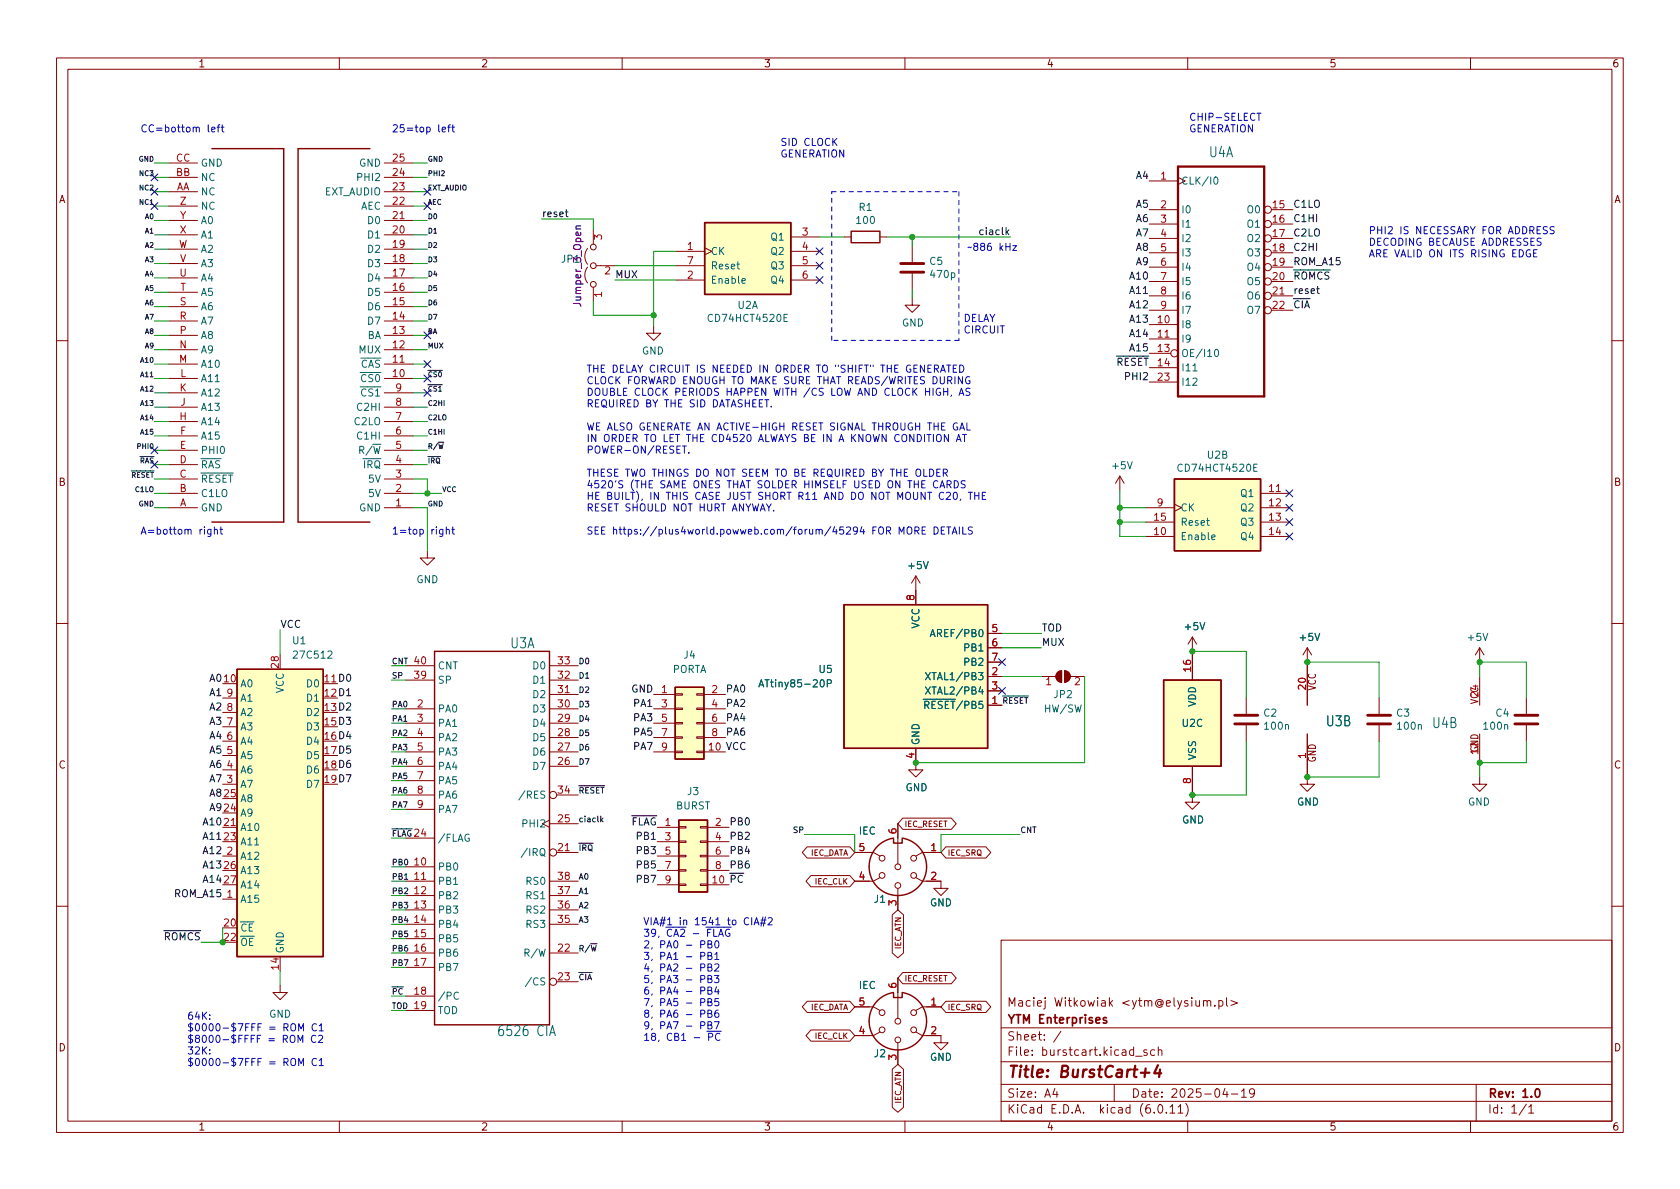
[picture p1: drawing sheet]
<svg xmlns="http://www.w3.org/2000/svg" width="297mm" height="210mm" viewBox="0 0 297 210" stroke-linecap="round" stroke-linejoin="round" font-family="sans-serif">
<g fill="none" stroke="#840000" stroke-width=".18">
<path d="M10 10.2h277v190.1h-277zM12 12.2h273v186.1h-273zM60 10.2v2M110 10.2v2M160 10.2v2M210 10.2v2M260 10.2v2M29.8 39h5.1M29.8 36.4h5.1M29.8 33.9h5.1M29.8 31.4h5.1M29.8 28.8h5.1"/>
<path d="M67.9 39h5.1M67.9 36.4h5.1M67.9 33.9h5.1M67.9 31.4h5.1M67.9 28.8h5.1M203.2 32h5.1M203.2 37.1h5.1M203.2 39.6h5.1M224.8 37.1h3.8M224.8 39.6h3.8M29.8 59.3h5.1M29.8 56.8h5.1"/>
<path d="M29.8 54.2h5.1M29.8 51.7h5.1M29.8 49.1h5.1M29.8 46.6h5.1M29.8 44.1h5.1M29.8 41.5h5.1M67.9 59.3h5.1M67.9 56.8h5.1M67.9 54.2h5.1M67.9 51.7h5.1M67.9 49.1h5.1M67.9 46.6h5.1"/>
<path d="M67.9 44.1h5.1M67.9 41.5h5.1M104.9 40.6v2.6M104.9 50.8v2.5M105.4 47h3.3M115.6 57.7v1.2h-1.3l1.3 1.3 1.2-1.3h-1.2M119.5 44.4h5.1M119.5 49.5h5.1M119.5 47h5.1M124.6 43.8l1.3 .6-1.3 .7M139.8 44.4h5.1M139.8 49.5h5.1"/>
<path d="M139.8 41.9h5.1M139.8 47h5.1M149.2 41.9h1.3M155.6 41.9h1.2M161.3 52.7v1.3h1.3l-1.3 1.2-1.3-1.2h1.3M161.3 43.6v2.7M161.3 48.4v2.8M203.2 57.4h5.1M203.2 59.9h5.1M203.2 42.2h5.1M203.2 44.7h5.1M203.2 47.2h5.1"/>
<path d="M203.2 49.8h5.1M203.2 52.3h5.1M203.2 54.9h5.1M224.8 42.2h3.8M224.8 44.7h3.8M224.8 47.2h3.8M224.8 49.8h3.8M224.8 52.3h3.8M224.8 54.9h3.8M10 60.2h2M29.8 66.9h5.1M29.8 64.4h5.1"/>
<path d="M29.8 61.8h5.1M29.8 79.6h5.1M29.8 77.1h5.1M29.8 74.5h5.1M29.8 72h5.1M29.8 69.5h5.1M67.9 66.9h5.1M67.9 64.4h5.1M67.9 61.8h5.1M67.9 79.6h5.1M67.9 77.1h5.1M67.9 74.5h5.1"/>
<path d="M67.9 72h5.1M67.9 69.5h5.1M203.2 62.5h3.8M203.2 65h5.1M203.2 67.6h5.1M285 60.2h2M29.8 89.8h5.1M29.8 87.2h5.1M29.8 84.7h5.1M29.8 82.2h5.1M67.9 89.8h5.1M67.9 87.2h5.1"/>
<path d="M67.9 84.7h5.1M67.9 82.2h5.1M75.6 97.4v1.3h1.2l-1.2 1.2-1.3-1.2h1.3M198 84.2l-.8 1.3M198 84.2v2.5M198 84.2l.8 1.3M202.6 89.8h5M202.6 94.9h5M202.6 92.3h5M207.6 89.1l1.3 .7-1.3 .6M222.9 89.8h5.1M222.9 87.2h5.1"/>
<path d="M222.9 94.9h5.1M222.9 92.3h5.1M10 110.2h2M49.5 115.8v2.6M71.8 117.7h5M97.2 117.7h5M161.9 101.8l-.7 1.3M161.9 101.8v5.1M161.9 101.8l.8 1.3M174.6 119.6h2.6M174.6 112h2.6M174.6 114.5h2.6"/>
<path d="M174.6 117.1h2.6M184.1 119.6h2.6M187.7 118.6a1.02 1.02 0 0 0-1 1 1.02 1.02 0 0 0 1 1M187.7 118.6v2M188.2 118.6a1.02 1.02 0 0 1 1 1 1.02 1.02 0 0 1-1 1zM189.2 119.6h2.6M210.8 112.6l-.7 1.3M210.8 112.6v7.7M210.8 112.6l.8 1.3M231.1 114.5v10.2M231.1 114.5l-.7 1.3M231.1 114.5l.8 1.3"/>
<path d="M261.6 114.5v2.6M261.6 119.6v5.1M261.6 114.5l.8 1.3M261.6 114.5l-.7 1.3M285 110.2h2M39.4 120.9h2.5M39.4 138.7h2.5M39.4 136.1h2.5M39.4 133.6h2.5M39.4 131.1h2.5M39.4 128.5h2.5M39.4 126h2.5"/>
<path d="M39.4 123.4h2.5M71.8 133h5M71.8 125.3h5M71.8 127.9h5M71.8 130.4h5M71.8 135.5h5M71.8 120.3h5M71.8 138h5M97.2 122.8h5M97.2 133h5M97.2 125.3h5M97.2 127.9h5"/>
<path d="M97.2 130.4h5M97.2 135.5h5M97.2 120.3h5M115.6 122.8h3.8M115.6 133h3.8M115.6 125.3h3.8M115.6 127.9h3.8M115.6 130.4h3.8M119.4 132.8h1.2v.3h-1.2zM119.4 130.3h1.2v.3h-1.2zM119.4 127.8h1.2v.2h-1.2zM119.4 125.2h1.2v.3h-1.2z"/>
<path d="M119.4 122.7h1.2v.2h-1.2zM123.2 132.8h1.3v.3h-1.3zM123.2 130.3h1.3v.3h-1.3zM123.2 127.8h1.3v.2h-1.3zM123.2 125.2h1.3v.3h-1.3zM123.2 122.7h1.3v.2h-1.3zM124.5 122.8h3.8M124.5 133h3.8M124.5 125.3h3.8M124.5 127.9h3.8M124.5 130.4h3.8M161.9 132.3v3.8h1.3l-1.3 1.3-1.2-1.3h1.2"/>
<path d="M174.6 124.7h2.6M174.6 122.2h2.6M210.8 135.5v6.4h1.3l-1.3 1.2-1.3-1.2h1.3M220.3 123.4v2.8M220.3 128.3v2.8M231.1 129.8v8.9h1.3l-1.3 1.2-1.2-1.2h1.2M243.8 123.4v2.8M243.8 128.3v2.8M260 123.7l1.3 .4-1.3 .3M261.6 137.4v1.3h-1.3l1.3 1.2 1.3-1.2h-1.3M261.6 129.8v5.1M269.9 123.4v2.8"/>
<path d="M269.9 128.3v2.8M39.4 146.3h2.5M39.4 156.5h2.5M39.4 148.8h2.5M39.4 151.4h2.5M39.4 153.9h2.5M39.4 159h2.5M39.4 143.8h2.5M39.4 141.2h2.5M71.8 155.8h5M71.8 153.3h5M71.8 158.4h5"/>
<path d="M71.8 148.2h5M71.8 140.6h5M71.8 143.1h5M97.2 145l-1.3 .7 1.3 .6M97.2 155.8h5M97.2 158.4h5M97.2 145.7h5M98.4 150.7h3.8M98.4 140.6h3.8M116.2 146.3h3.8M116.2 156.5h3.8M116.2 148.8h3.8"/>
<path d="M116.2 151.4h3.8M116.2 153.9h3.8M120 156.3h1.3v.3h-1.3zM120 153.8h1.3v.2h-1.3zM120 151.3h1.3v.2h-1.3zM120 148.7h1.3v.3h-1.3zM120 146.2h1.3v.2h-1.3zM123.8 156.3h1.3v.3h-1.3zM123.8 153.8h1.3v.2h-1.3zM123.8 151.3h1.3v.2h-1.3zM123.8 148.7h1.3v.3h-1.3zM123.8 146.2h1.3v.2h-1.3z"/>
<path d="M125.1 146.3h3.8M125.1 156.5h3.8M125.1 148.8h3.8M125.1 151.4h3.8M125.1 153.9h3.8M142.7 149.8h7.6l.8 .9-.8 1h-7.6l-.9-1zM143.4 154.8h6.9l.8 1-.8 1h-6.9l-.9-1zM151.1 150.7h3.3l1.2 .7M155.6 155.2l-1.2 .6h-3.3M158.7 145.7v7.1M158.7 157.1v3.8M159.6 144.7h8.6l.9 1-.9 1h-8.6l-.9-1z"/>
<path d="M161.9 155.2l1.2 .6h3.3v1.3h1.2l-1.2 1.3-1.3-1.3h1.3M166.4 150.7h-3.3l-1.2 .7M167.2 149.8h7.1l.9 .9-.9 1h-7.1l-.8-1zM10 160.2h2M39.4 164.1h2.5M39.4 166.6h2.5M49.5 174.2v1.3h1.3l-1.3 1.3-1.2-1.3h1.2M49.5 169.2v2.5M71.8 160.9h5M71.8 163.4h5M71.8 166h5M71.8 168.5h5"/>
<path d="M71.8 171.1h5M71.8 176.1h5M71.8 178.7h5M97.2 160.9h5M97.2 163.4h5M97.2 168.5h5M98.4 173.6h3.8M142.7 177.1h7.6l.8 .9-.8 1h-7.6l-.9-1zM151.1 178h3.3l1.2 .7M157.8 161.8l.9-.9 1 .9v6.7l-1 .9-.9-.9zM158.7 173v7.1M159.6 172h8.6l.9 1-.9 1h-8.6l-.9-1z"/>
<path d="M166.4 178h-3.3l-1.2 .7M167.2 177.1h7.1l.9 .9-.9 1h-7.1l-.8-1zM177 166.3h108v32h-108zM184.8 176.9v1.3l-.3 .2M184.8 176.4v.2M196.3 177.4l.4 .5M196.7 176.9l-.6 .6M216.9 176.4v1.3l.2 .2M217.6 176.9l1.2 .5-1.2 .4M285 160.2h2M60 198.3v2M110 198.3v2"/>
<path d="M143.4 182.1h6.9l.8 1-.8 1h-6.9l-.9-1zM155.6 182.5l-1.2 .6h-3.3M157.8 189.1l.9-.9 1 .9v6.7l-1 .9-.9-.9zM158.7 184.4v3.8M160 198.3v2M161.9 182.5l1.2 .6h3.3v1.3h1.2l-1.2 1.3-1.3-1.3h1.3M177 194.8h108M177 191.8h108M177 187.8h108M177 181.8h108M182.5 186.5v.1M182.5 185.7v.1"/>
<path d="M184.6 183.8v.1M184.6 183v.1M187.6 182.4l-1.3 1.9M197 191.8v3M204.1 185.7l-.4-.1-.3 .3v.4l.2 .3h.5M204.8 185.8l.2-.2 .4 .1v.9M204.8 185.1v1.5M209.6 195.1a1.72 1.72 0 0 1 0 2.3M210 198.3v2M217.7 193.5h1.2M219.5 193l.4-.5v1.5M219.5 194h.9"/>
<path d="M221.8 193.2l-.3 .3-.4-.1-.2-.2 .2-.6 .4-.1 .2 .2a.99 .99 0 0 1-.3 1.3h-.3M260 198.3v2M261 191.8v6.5M270.3 195.8l.4-.5v1.5M270.3 196.8h.9"/>
<circle cx="224.2" cy="37.1" r=".63"/>
<circle cx="224.2" cy="39.6" r=".63"/>
<circle cx="104.9" cy="50.3" r=".51"/>
<circle cx="104.9" cy="43.7" r=".51"/>
<circle cx="104.9" cy="47" r=".51"/>
<circle cx="224.2" cy="49.8" r=".63"/>
<circle cx="224.2" cy="44.7" r=".63"/>
<circle cx="224.2" cy="42.2" r=".63"/>
<circle cx="224.2" cy="47.2" r=".63"/>
<circle cx="224.2" cy="52.3" r=".63"/>
<circle cx="224.2" cy="54.9" r=".63"/>
<circle cx="207.6" cy="62.5" r=".63"/>
<circle cx="97.8" cy="150.7" r=".63"/>
<circle cx="97.8" cy="140.6" r=".63"/>
<circle cx="156" cy="154.8" r=".51"/>
<circle cx="156" cy="151.8" r=".51"/>
<circle cx="158.8" cy="156.6" r=".51"/>
<circle cx="158.8" cy="153.3" r=".51"/>
<circle cx="161.5" cy="154.8" r=".51"/>
<circle cx="161.5" cy="151.8" r=".51"/>
<circle cx="97.8" cy="173.6" r=".63"/>
<circle cx="156" cy="179.1" r=".51"/>
<circle cx="161.5" cy="179.1" r=".51"/>
<circle cx="156" cy="182.1" r=".51"/>
<circle cx="158.8" cy="180.6" r=".51"/>
<circle cx="158.8" cy="183.9" r=".51"/>
<circle cx="161.5" cy="182.1" r=".51"/>
</g>
<path d="M204.7 188.4l-.6 1.4h1.2M205.1 189.1l-.2 1.4" fill="none" stroke="#840000" stroke-width=".4"/>
<g fill="none" stroke="#006464" stroke-width=".18">
<path d="M102.7 39.9l-.8 .1-.1 .3 .2 .2M214.7 31.4l.2-.1a.68 .68 0 0 1 .5 .6 .68 .68 0 0 1-.5 .7l-.2-.1-.1-.4zM101.8 40.5h.9M131.2 49.7l.6-.1-.1-.3h-.3l-.2 .1v.6h.5M138.6 56.2h.4M139.2 55.6h-.6v1.3h.6M168.2 48.3l.4-.1 .2 .3-.1 .5h-.5M65.9 78.6h1.5M210.9 65.6h.7M214.9 61.8h.1a.68 .68 0 0 1 .5 .6 .68 .68 0 0 1-.5 .7 .84 .84 0 0 1-.1-1.3zM163.3 99.3l.4 1.3 .4-1.3M199.3 81.6l.5 1.3 .4-1.3"/>
<path d="M214.2 95l.6-.1v-.2l-.4-.1-.2 .2 .1 .6h.5M221.7 82.7h.4M222.3 82.1h-.6v1.2h.6M58 115.2l.5-.1 .2 .4-.8 .9h.8M173 118.9h.8l-.4 .5 .3 .1v.6l-.1 .1-.6-.1M173.3 111.4l.1-.1a.68 .68 0 0 1 .4 .6 .68 .68 0 0 1-.4 .7 .84 .84 0 0 1-.1-1.2zM212.2 110.1l.4 1.3 .4-1.3M232.5 112l.4 1.3 .4-1.3M262.2 112l.4 1.3 .5-1.3M96.3 139.9h-.5l-.1 .1v.4l.5 .2 .1 .3-.2 .3-.5-.1M145.1 120.3l.2-.1a.68 .68 0 0 1 .4 .6 .68 .68 0 0 1-.4 .7l-.2-.1-.1-.4zM146.3 120.9l.6-.1 .1-.2-.1-.3-.6-.1v1.3"/>
<path d="M173.4 121.4l-.3 .9h.8M173.7 121.9v.8M227.3 128.2l.2-.1 .3 .1v.8M250.8 128.2l.2-.1 .3 .1v.8M266 128.2l.2-.1 .3 .1 .1 .8M82.9 147.6a.59 .59 0 0 0-.7 .5 .59 .59 0 0 0 .7 .6l.1-.5h-.3M95.5 150.2l.3-.2a.43 .43 0 0 1 .5 .5v.4a.42 .42 0 0 1-.4 .4 .42 .42 0 0 1-.4-.4zM95.7 151l.7 .4M42.5 163h2.4M81 175.6a.6 .6 0 0 0-.8 .4 .6 .6 0 0 0 .6 .7l.2-.1M96.3 173l-.5-.1-.1 .1v.4l.5 .2 .1 .3-.2 .3-.5-.1M93.2 181.4a.63 .63 0 0 0-.7 .7v.7l.1 .3h.5l.2-.1 .1-.6-.2-.3-.4-.1-.3 .4"/>
</g>
<path d="M159.3 48.1h4M159.3 46.6h4M218.3 128h4.1M218.3 126.5h4.1M241.8 128h4.1M241.8 126.5h4.1M267.8 128h4.1M267.8 126.5h4.1" fill="none" stroke="#840000" stroke-width=".51"/>
<g fill="#ffffc2" stroke="#ffffc2" stroke-width=".18">
<path d="M124.6 39.4h15.2v12.7h-15.2z"/>
<path d="M120 145h5.1v12.7h-5.1z"/>
<path d="M119.4 121.5h5.1v12.7h-5.1z"/>
<path d="M207.6 84.7h15.3v12.7h-15.3z"/>
<path d="M149.2 106.9h25.4v25.4h-25.4z"/>
<path d="M205.7 120.3h10.2v15.2h-10.2z"/>
<path d="M41.9 118.4h15.2v50.8h-15.2z"/>
</g>
<g fill="none" stroke="#840000" stroke-width=".25">
<path d="M37.5 26.3h12.7v66h-12.7M65.4 26.3h-12.7v66h12.7M124.6 39.4h15.2v12.7h-15.2zM150.5 40.9h5.1v2h-5.1zM207.6 84.7h15.3v12.7h-15.3zM41.9 118.4h15.2v50.8h-15.2zM76.8 115.2h20.4v66h-20.4zM149.2 106.9h25.4v25.4h-25.4zM119.4 121.5h5.1v12.7h-5.1zM205.7 120.3h10.2v15.2h-10.2zM120 145h5.1v12.7h-5.1zM158 148.2a5.1 5.1 0 0 0-3.5 7.8 5.1 5.1 0 0 0 8.5 0 5.1 5.1 0 0 0-3.5-7.8"/>
<path d="M158 148.3v.8h1.5v-.8M158 175.5a5.1 5.1 0 0 0-4.3 5.1M158 175.6v.8h1.5v-.8M159.5 175.5a5.1 5.1 0 0 1 4.3 5.5 5.1 5.1 0 0 1-5.3 4.6 5.1 5.1 0 0 1-4.8-5"/>
</g>
<g fill="none" stroke="#a90000" stroke-width=".18">
<path d="M70.7 38.7h.8M105.1 42.3v-.8l.5 .5 .1-.4h.5l.2 .2-.2 .5M106.4 52.1h-1.3l.4 .3M107.1 47.3l.5-.1 .2 .3-.8 .9h.8M206 59.6h.7M226.3 52h.7M70.7 64.1h.8M225.7 86.9h.7M190.1 119.9l.5-.1 .3 .4-.8 .9h.8M99.9 122.5h.8M185.1 120.2l.3-.4v1.3M40.9 146h.7"/>
<path d="M74.5 155.5h.8M99.9 150.4h.8"/>
</g>
<path d="M208.3 29.5h15.2v40.6h-15.2z" fill="none" stroke="#840000" stroke-width=".41"/>
<path d="M102.7 39.9l-.8 .1-.1 .3 .2 .2M101.8 40.5h.9" fill="none" stroke="#840084" stroke-width=".18"/>
<g fill="#840000" stroke="#840000" stroke-width=".18">
<path d="M187 118.9l.7-.3v2a1.02 1.02 0 0 1-.9-.6 1.02 1.02 0 0 1 .2-1.1z"/>
<path d="M188.2 118.6a1.02 1.02 0 0 1 1 1 1.02 1.02 0 0 1-1 1z"/>
</g>
<path d="M99.9 37.5h.5M100.1 37v1.1l.3 .2M178 41l.4 .5M178.4 40.6l-.5 .5M232.8 51.1h.5M233 50.6v1.1l.3 .2M106.3 144.9l.3 .4M106.6 144.7l-.4 .3" fill="none" stroke="#0f0f0f" stroke-width=".18"/>
<g fill="none" stroke="#0000c2" stroke-width=".18">
<path d="M34.2 22.6l.1-.1h.3l.1 .8M34.7 22.7l.2-.2h.3v.8M39.1 22.5h.5M39.3 22.1v1.1l.3 .1M75.5 22.5h.3l.3 .2-.2 .6h-.4M75.5 22.5v1.3M79.9 22.5h.5M80.1 22.1v1.1l.3 .1M222.2 20h.8M222.6 20v1.3M120.6 78.9h.8M121 78.9v1.2"/>
<path d="M134.1 78.1l.5-1.3 .4 1.3M134.2 77.7h.7M137.4 64.6h.1a.43 .43 0 0 1 .6 .4v.4a.42 .42 0 0 1-.5 .4 .42 .42 0 0 1-.4-.4v-.4zM147.1 68.6v1.3h.6M148.3 78.1l.5-1.3 .4 1.3M148.5 77.7h.6M155.7 64.6h.7M156.1 64.6v1.2M165 66.6a.64 .64 0 0 1 .7 .6 .64 .64 0 0 1-.7 .7zM169.6 69.9l.4-1.3 .4 1.3M169.7 69.6h.6M171.5 68.7l-.5-.1-.2 .3 .1 .3 .5 .2v.4l-.1 .1h-.5"/>
<path d="M32.7 93.7l.2-.1 .3 .1v.8M33.2 93.8l.2-.2 .3 .1 .1 .8M38.9 93.6h.5M39.1 93.2v1.1l.3 .2M74.3 93.7l.3-.1 .3 .2-.2 .6h-.4M74.3 93.6v1.3M79.9 93.6h.5M80.1 93.2v1.1l.3 .2M110.1 85.1l-.5-.1-.1 .1v.4l.5 .2 .1 .3-.2 .3-.5-.1M121.8 80v.1M144.3 93.7l.2-.1 .3 .1v.8M144.3 93.6v.9"/>
<path d="M144.8 93.8l.2-.2 .3 .1 .1 .8M145.7 88.3l.5-1.3 .4 1.3M145.9 88h.6M146.9 93.1l-1.1 1.7M147.6 93.1l-.3 .9h.7M147.9 93.6v.9M149.1 93.2h-.6v.6l.1-.1h.5l.1 .2-.1 .4-.2 .2-.4-.2M149.7 93.3l.5-.1 .2 .3-.8 1h.8M151.1 85v1l.3 .3h.2l.2-.3v-1M151.6 93.7l-.2 .3-.4-.1-.1-.2 .1-.5h.4l.1 .1a.84 .84 0 0 1-.3 1.2h-.2M152.4 93.1l-.3 .9h.8M152.7 93.6v.9"/>
<path d="M171.2 87h.7M172.3 87v1.3M172.3 87.7h.8M37.1 179.5v.1M118 163.5h.8M126.6 163.5h.7M37.1 180.1v.2M37.1 186.3v.1M37.1 185.6v.1M44.4 183.7h.4M44.5 181.6h.4M44.5 187.8h.4"/>
<path d="M45 183.1h-.6v1.2M45.1 181h-.6v1.3M45.1 187.2h-.6v1.2M45.5 183.7h.4M45.6 181.6h.4M45.6 187.8h.4M46.1 183.1h-.6v1.2M46.2 181h-.6v1.3M46.2 187.2h-.6v1.2M125.3 183.4l.6-.1 .1-.2v-.3l-.7-.1v1.3M127.3 182.8a.6 .6 0 0 0-.8 .5 .6 .6 0 0 0 .5 .7l.3-.1"/>
</g>
<path d="M147.1 33.9h22.4M169.5 33.9v26.3M147.1 60.2v-26.3M169.5 60.2h-22.4" fill="none" stroke="#0000c2" stroke-width=".18" stroke-dasharray=".8 .8"/>
<g fill="none" stroke="#009600" stroke-width=".18">
<path d="M27.3 36.4h2.5M27.3 39h2.5M27.3 31.4h2.5M27.3 33.9h2.5M27.3 28.8h2.5M73 36.4h2.6M73 39h2.6M73 31.4h2.6M73 33.9h2.6M73 28.8h2.6M95.8 38.7h9.1v1.9M27.3 54.2h2.5"/>
<path d="M27.3 49.1h2.5M27.3 56.8h2.5M27.3 59.3h2.5M27.3 51.7h2.5M27.3 44.1h2.5M27.3 41.5h2.5M27.3 46.6h2.5M73 54.2h2.6M73 49.1h2.6M73 56.8h2.6M73 59.3h2.6M73 51.7h2.6"/>
<path d="M73 44.1h2.6M73 41.5h2.6M73 46.6h2.6M104.9 53.3v2.4h10.7M108.7 49.5h10.8M108.7 47h10.8M119.5 44.4h-3.9v13.3M144.9 41.9h4.3M156.8 41.9h21.9M161.3 41.9v1.7M161.3 51.2v1.5M27.3 61.8h2.5"/>
<path d="M27.3 64.4h2.5M27.3 66.9h2.5M27.3 74.5h2.5M27.3 77.1h2.5M27.3 72h2.5M27.3 79.6h2.5M27.3 69.5h2.5M73 61.8h2.6M73 64.4h2.6M73 66.9h2.6M73 74.5h2.6M73 77.1h2.6"/>
<path d="M73 72h2.6M73 79.6h2.6M73 69.5h2.6M27.3 87.2h2.5M27.3 89.8h2.5M27.3 82.2h2.5M27.3 84.7h2.5M73 87.2h5.1M73 89.8h2.6v7.6M73 84.7h2.6v2.5M73 82.2h2.6M198 89.8h4.6"/>
<path d="M198 86.7v8.2h4.6M198 92.3h4.6M49.5 111.4v4.4M69.2 117.7h2.6M177.2 119.6h6.9M177.2 112h6.9M177.2 114.5h6.9M191.8 119.6v15.3h-29.9M210.8 115.2h9.5v8.2M231.1 117.1h12.7v6.3M261.6 119.6v-2.5h8.3v6.3M69.2 120.3h2.6"/>
<path d="M69.2 138h2.6M69.2 135.5h2.6M69.2 133h2.6M69.2 130.4h2.6M69.2 127.9h2.6M69.2 125.3h2.6M220.3 131.1v9.5h-9.5M243.8 131.1v6.3h-12.7M269.9 131.1v3.8h-8.3v2.5M69.2 140.6h2.6M69.2 158.4h2.6M69.2 143.1h2.6"/>
<path d="M69.2 148.2h2.6M69.2 155.8h2.6M69.2 153.3h2.6M142.2 147.6h8.9v3.1M180.3 147.6h-13.9v3.1M39.4 164.1v2.5h-3.8M49.5 171.7v2.5M69.2 171.1h2.6M69.2 176.1h2.6M69.2 160.9h2.6M69.2 166h2.6M69.2 163.4h2.6"/>
<path d="M69.2 168.5h2.6M69.2 178.7h2.6"/>
</g>
<g fill="none" stroke="#000084" stroke-width=".18">
<path d="M26.7 30.8l1.2 1.2M26.7 35.8l1.2 1.3M26.7 33.3l1.2 1.2M27.9 30.8l-1.2 1.2M27.9 35.8l-1.2 1.3M27.9 33.3l-1.2 1.2M75 33.3l1.2 1.2M75 35.8l1.2 1.3M76.2 33.3l-1.2 1.2M76.2 35.8l-1.2 1.3M75 58.7l1.2 1.2M76.2 58.7l-1.2 1.2"/>
<path d="M144.3 43.8l1.2 1.3M144.3 46.4l1.2 1.2M144.3 48.9l1.2 1.2M145.5 43.8l-1.2 1.3M145.5 46.4l-1.2 1.2M145.5 48.9l-1.2 1.2M26.7 79l1.2 1.2M27.9 79l-1.2 1.2M75 63.8l1.2 1.2M75 66.3l1.2 1.2M75 68.9l1.2 1.2M76.2 63.8l-1.2 1.2"/>
<path d="M76.2 66.3l-1.2 1.2M76.2 68.9l-1.2 1.2M26.7 81.6l1.2 1.2M27.9 81.6l-1.2 1.2M227.4 89.2l1.2 1.2M227.4 86.6l1.2 1.3M227.4 94.3l1.2 1.2M227.4 91.7l1.2 1.2M228.6 89.2l-1.2 1.2M228.6 86.6l-1.2 1.3M228.6 94.3l-1.2 1.2M228.6 91.7l-1.2 1.2"/>
<path d="M176.6 116.5l1.2 1.2M177.8 116.5l-1.2 1.2M176.6 121.6l1.2 1.2M177.8 121.6l-1.2 1.2"/>
</g>
<g fill="#009600" stroke="#009600" stroke-width=".18">
<circle cx="115.6" cy="55.7" r=".46"/>
<circle cx="161.3" cy="41.9" r=".46"/>
<circle cx="198" cy="89.8" r=".46"/>
<circle cx="161.9" cy="134.9" r=".46"/>
<circle cx="210.8" cy="140.6" r=".46"/>
<circle cx="261.6" cy="134.9" r=".46"/>
<circle cx="198" cy="92.3" r=".46"/>
<circle cx="210.8" cy="115.2" r=".46"/>
<circle cx="231.1" cy="117.1" r=".46"/>
<circle cx="261.6" cy="117.1" r=".46"/>
<circle cx="231.1" cy="137.4" r=".46"/>
<circle cx="75.6" cy="87.2" r=".46"/>
<circle cx="39.4" cy="166.6" r=".46"/>
</g>
<g font-size="2.8" fill="#840000">
<text x="178" y="191.2">Title:</text>
<text x="187.3" y="191.2">BurstCart+4</text>
</g>
<g font-size="2.5" fill="#006464">
<text x="213.7" y="28.3">U4A</text>
<text x="90.1" y="115.2">U3A</text>
<text x="234.3" y="129">U3B</text>
<text x="253.1" y="129.3">U4B</text>
<text x="87.8" y="183.8">6526</text>
<text x="94.9" y="183.8">CIA</text>
</g>
<g font-size="2.1" fill="#840000">
<text x="178" y="178.5">Maciej</text>
<text x="186.4" y="178.5">Witkowiak</text>
<text x="198.4" y="178.5">&lt;ytm@elysium.pl&gt;</text>
<text x="178" y="184.5">Sheet:</text>
<text x="178" y="181.5">YTM Enterprises</text>
<text x="178" y="187.2">File:</text>
<text x="184.4" y="187.2">burstcart.kicad_sch</text>
<text x="178" y="197.4">KiCad</text>
<text x="178" y="194.6">Size:</text>
<text x="184.7" y="194.6">A4</text>
<text x="185.7" y="197.4">E.D.A.</text>
<text x="194.6" y="197.4">kicad</text>
<text x="200" y="194.6">Date:</text>
<text x="201.8" y="197.4">(6.0.11)</text>
<text x="207" y="194.6">2025-04-19</text>
<text x="263" y="194.6">Rev:</text>
<text x="263" y="197.4">Id:</text>
<text x="267.1" y="197.4">1/1</text>
<text x="269.1" y="194.6">1.0</text>
</g>
<g font-size="1.8" fill="#840000">
<text x="35" y="12.3">1</text>
<text x="85" y="12.3">2</text>
<text x="135" y="12.3">3</text>
<text x="185" y="12.3">4</text>
<text x="235" y="12.3">5</text>
<text x="285" y="12.3">6</text>
<text x="10.4" y="36.3">A</text>
<text x="285.4" y="36.3">A</text>
<text x="10.3" y="86.3">B</text>
<text x="285.3" y="86.3">B</text>
<text x="233" y="122.2" transform="rotate(-90 233 122.2)">VCC</text>
<text x="10.3" y="136.3">C</text>
<text x="233" y="134.9" transform="rotate(-90 233 134.9)">GND</text>
<text x="261.8" y="133.1" transform="rotate(-90 261.8 133.1)">GND</text>
<text x="285.3" y="136.3">C</text>
<text x="10.3" y="186.3">D</text>
<text x="285.3" y="186.3">D</text>
<text x="35" y="200.3">1</text>
<text x="85" y="200.3">2</text>
<text x="135" y="200.3">3</text>
<text x="185" y="200.3">4</text>
<text x="235" y="200.3">5</text>
<text x="285" y="200.3">6</text>
</g>
<g font-size="1.8" fill="#0000c2">
<text x="24.8" y="23.4">CC=bottom</text>
<text x="36.6" y="23.4">left</text>
<text x="69.2" y="23.4">25=top</text>
<text x="77.4" y="23.4">left</text>
<text x="210.2" y="21.3">CHIP-SELECT</text>
<text x="210.2" y="23.4">GENERATION</text>
<text x="137.9" y="25.8">SID</text>
<text x="137.9" y="27.8">GENERATION</text>
<text x="142.1" y="25.8">CLOCK</text>
<text x="241.9" y="41.4">PHI2</text>
<text x="247.5" y="41.4">IS</text>
<text x="250.4" y="41.4">NECESSARY FOR ADDRESS</text>
<text x="170.9" y="44.3">~886</text>
<text x="176.6" y="44.3">kHz</text>
<text x="241.9" y="43.4">DECODING BECAUSE ADDRESSES</text>
<text x="241.9" y="45.5">ARE VALID ON ITS RISING</text>
<text x="267.9" y="45.5">EDGE</text>
<text x="170.3" y="56.9">DELAY</text>
<text x="170.3" y="59">CIRCUIT</text>
<text x="103.6" y="65.9">THE DELAY CIRCUIT</text>
<text x="123.4" y="65.9">IS</text>
<text x="126.3" y="65.9">NEEDED IN</text>
<text x="137.8" y="65.9">ORDER TO &quot;SHIFT&quot;</text>
<text x="156.9" y="65.9">THE GENERATED</text>
<text x="103.6" y="67.9">CLOCK FORWARD ENOUGH TO MAKE SURE THAT READS/WRITES</text>
<text x="103.6" y="70">DOUBLE CLOCK PERIODS</text>
<text x="128.6" y="70">HAPPEN</text>
<text x="137.2" y="70">WITH /CS</text>
<text x="147.6" y="70">LOW AND CLOCK HIGH,</text>
<text x="165.8" y="67.9">DURING</text>
<text x="103.6" y="72">REQUIRED BY THE SID</text>
<text x="103.6" y="76.1">WE ALSO GENERATE AN ACTIVE-HIGH</text>
<text x="126.4" y="72">DATASHEET.</text>
<text x="140.6" y="76.1">RESET SIGNAL THROUGH THE GAL</text>
<text x="103.6" y="78.2">IN</text>
<text x="103.6" y="80.2">POWER-ON/RESET.</text>
<text x="106.7" y="78.2">ORDER TO LET THE CD4520</text>
<text x="134.8" y="78.2">ALWAYS BE IN</text>
<text x="149.5" y="78.2">A KNOWN CONDITION AT</text>
<text x="103.6" y="84.3">THESE TWO THINGS DO NOT SEEM TO BE REQUIRED BY THE OLDER</text>
<text x="103.6" y="86.3">4520'S</text>
<text x="103.6" y="88.4">HE BUILT),</text>
<text x="111.4" y="86.3">(THE</text>
<text x="115" y="88.4">IN</text>
<text x="116.8" y="86.3">SAME ONES THAT SOLDER HIMSELF</text>
<text x="118.1" y="88.4">THIS CASE JUST SHORT R11</text>
<text x="146.8" y="88.4">AND DO NOT MOUNT C20,</text>
<text x="151.8" y="86.3">USED ON THE CARDS</text>
<text x="173" y="88.4">THE</text>
<text x="24.8" y="94.5">A=bottom</text>
<text x="35.1" y="94.5">right</text>
<text x="69.2" y="94.5">1=top</text>
<text x="76.1" y="94.5">right</text>
<text x="103.6" y="90.4">RESET SHOULD</text>
<text x="103.6" y="94.5">SEE https://plus4world.powweb.com/forum/45294</text>
<text x="119.1" y="90.4">NOT HURT ANYWAY.</text>
<text x="154.3" y="94.5">FOR MORE DETAILS</text>
<text x="113.7" y="163.6">VIA#1</text>
<text x="113.7" y="165.6">39,</text>
<text x="113.7" y="167.7">2,</text>
<text x="116.6" y="167.7">PA0</text>
<text x="117.8" y="165.6">~{CA2}</text>
<text x="120" y="163.6">in</text>
<text x="121.3" y="167.7">-</text>
<text x="122.5" y="165.6">-</text>
<text x="122.9" y="163.6">1541</text>
<text x="124" y="167.7">PB0</text>
<text x="125.2" y="165.6">~{FLAG}</text>
<text x="128.9" y="163.6">to</text>
<text x="131.9" y="163.6">CIA#2</text>
<text x="113.7" y="169.7">3,</text>
<text x="113.7" y="171.8">4,</text>
<text x="113.7" y="173.8">5,</text>
<text x="116.6" y="169.7">PA1</text>
<text x="116.6" y="171.8">PA2</text>
<text x="116.6" y="173.8">PA3</text>
<text x="121.3" y="169.7">-</text>
<text x="121.3" y="171.8">-</text>
<text x="121.3" y="173.8">-</text>
<text x="124" y="169.7">PB1</text>
<text x="124" y="171.8">PB2</text>
<text x="124" y="173.8">PB3</text>
<text x="113.7" y="175.9">6,</text>
<text x="113.7" y="177.9">7,</text>
<text x="113.7" y="180">8,</text>
<text x="116.6" y="175.9">PA4</text>
<text x="116.6" y="177.9">PA5</text>
<text x="116.6" y="180">PA6</text>
<text x="121.3" y="175.9">-</text>
<text x="121.3" y="177.9">-</text>
<text x="121.3" y="180">-</text>
<text x="124" y="175.9">PB4</text>
<text x="124" y="177.9">PB5</text>
<text x="124" y="180">PB6</text>
<text x="33" y="180.3">64K:</text>
<text x="33" y="182.4">$0000-$7FFF</text>
<text x="33" y="184.4">$8000-$FFFF</text>
<text x="47.3" y="184.4">=</text>
<text x="47.4" y="182.4">=</text>
<text x="50" y="184.4">ROM C2</text>
<text x="50.1" y="182.4">ROM C1</text>
<text x="113.7" y="182">9,</text>
<text x="113.7" y="184">18,</text>
<text x="116.6" y="182">PA7</text>
<text x="117.8" y="184">CB1</text>
<text x="121.3" y="182">-</text>
<text x="122.7" y="184">-</text>
<text x="124" y="182">PB7</text>
<text x="33" y="186.4">32K:</text>
<text x="33" y="188.5">$0000-$7FFF</text>
<text x="47.4" y="188.5">=</text>
<text x="50.1" y="188.5">ROM C1</text>
</g>
<g font-size="1.8" fill="#a90000">
<text x="31" y="28.6">CC</text>
<text x="69.2" y="28.6">25</text>
<text x="31" y="31.1">BB</text>
<text x="31.2" y="33.6">AA</text>
<text x="69.2" y="33.6">23</text>
<text x="69.2" y="31.1">24</text>
<text x="205.1" y="31.7">1</text>
<text x="31.7" y="41.3">X</text>
<text x="31.7" y="36.2">Z</text>
<text x="31.8" y="38.7">Y</text>
<text x="69.2" y="41.3">20</text>
<text x="69.2" y="38.7">21</text>
<text x="69.2" y="36.2">22</text>
<text x="141.7" y="41.7">3</text>
<text x="205.1" y="36.8">2</text>
<text x="205.1" y="39.4">3</text>
<text x="205.1" y="41.9">4</text>
<text x="224.8" y="36.8">15</text>
<text x="224.8" y="39.4">16</text>
<text x="224.8" y="41.9">17</text>
<text x="31.6" y="43.8">W</text>
<text x="31.8" y="46.3">V</text>
<text x="69.2" y="46.3">18</text>
<text x="69.2" y="43.8">19</text>
<text x="121.4" y="44.2">1</text>
<text x="121.4" y="46.7">7</text>
<text x="141.7" y="44.2">4</text>
<text x="141.7" y="46.7">5</text>
<text x="205.1" y="44.4">5</text>
<text x="205.1" y="47">6</text>
<text x="224.8" y="44.4">18</text>
<text x="224.8" y="47">19</text>
<text x="31.6" y="48.9">U</text>
<text x="31.7" y="54">S</text>
<text x="31.8" y="51.4">T</text>
<text x="69.2" y="54">15</text>
<text x="69.2" y="51.4">16</text>
<text x="69.2" y="48.9">17</text>
<text x="107.2" y="52.7" transform="rotate(-90 107.2 52.7)">1</text>
<text x="121.4" y="49.3">2</text>
<text x="141.7" y="49.3">6</text>
<text x="205.1" y="49.5">7</text>
<text x="205.1" y="52.1">8</text>
<text x="224.8" y="49.5">20</text>
<text x="224.8" y="52.1">21</text>
<text x="31.7" y="59">P</text>
<text x="31.7" y="56.5">R</text>
<text x="69.2" y="59">13</text>
<text x="69.2" y="56.5">14</text>
<text x="204.5" y="57.1">10</text>
<text x="204.5" y="59.7">11</text>
<text x="205.1" y="54.6">9</text>
<text x="224.8" y="54.6">22</text>
<text x="31.6" y="64.1">M</text>
<text x="31.6" y="61.6">N</text>
<text x="69.2" y="64.1">11</text>
<text x="69.2" y="61.6">12</text>
<text x="204.5" y="62.2">13</text>
<text x="204.5" y="64.8">14</text>
<text x="31.7" y="69.2">K</text>
<text x="31.8" y="66.7">L</text>
<text x="31.8" y="71.7">J</text>
<text x="69.2" y="66.7">10</text>
<text x="69.8" y="71.7">8</text>
<text x="69.8" y="69.2">9</text>
<text x="204.5" y="67.3">23</text>
<text x="31.6" y="74.3">H</text>
<text x="31.8" y="76.8">F</text>
<text x="69.8" y="76.8">6</text>
<text x="69.8" y="74.3">7</text>
<text x="31.7" y="81.9">D</text>
<text x="31.7" y="79.4">E</text>
<text x="69.8" y="81.9">4</text>
<text x="69.8" y="79.4">5</text>
<text x="31.7" y="87">B</text>
<text x="31.7" y="84.4">C</text>
<text x="31.8" y="89.5">A</text>
<text x="69.8" y="89.5">1</text>
<text x="69.8" y="87">2</text>
<text x="69.8" y="84.4">3</text>
<text x="204.4" y="89.5">9</text>
<text x="224.1" y="87">11</text>
<text x="224.1" y="89.5">12</text>
<text x="203.8" y="94.6">10</text>
<text x="203.8" y="92.1">15</text>
<text x="224.1" y="92.1">13</text>
<text x="224.1" y="94.6">14</text>
<text x="161.7" y="106.3" transform="rotate(-90 161.7 106.3)">8</text>
<text x="175.2" y="111.8">5</text>
<text x="49.3" y="118.4" transform="rotate(-90 49.3 118.4)">28</text>
<text x="73" y="117.5">40</text>
<text x="98.4" y="117.5">33</text>
<text x="175.2" y="119.4">2</text>
<text x="175.2" y="114.3">6</text>
<text x="175.2" y="116.8">7</text>
<text x="210.6" y="119" transform="rotate(-90 210.6 119)">16</text>
<text x="40" y="125.7">8</text>
<text x="40" y="123.2">9</text>
<text x="73" y="120">39</text>
<text x="73.6" y="125.1">2</text>
<text x="98.4" y="125.1">30</text>
<text x="98.4" y="122.5">31</text>
<text x="98.4" y="120">32</text>
<text x="116.8" y="122.5">1</text>
<text x="116.8" y="125.1">3</text>
<text x="125.7" y="122.5">2</text>
<text x="125.7" y="125.1">4</text>
<text x="175.2" y="124.5">1</text>
<text x="175.2" y="121.9">3</text>
<text x="184.7" y="121.9">1</text>
<text x="230.9" y="122.2" transform="rotate(-90 230.9 122.2)">20</text>
<text x="261.4" y="123.5" transform="rotate(-90 261.4 123.5)">24</text>
<text x="40" y="130.8">6</text>
<text x="40" y="128.3">7</text>
<text x="73.6" y="127.6">3</text>
<text x="73.6" y="130.2">4</text>
<text x="98.4" y="130.2">28</text>
<text x="98.4" y="127.6">29</text>
<text x="116.8" y="127.6">5</text>
<text x="116.8" y="130.2">7</text>
<text x="125.7" y="127.6">6</text>
<text x="125.7" y="130.2">8</text>
<text x="40" y="135.9">4</text>
<text x="40" y="133.3">5</text>
<text x="73.6" y="132.7">5</text>
<text x="73.6" y="135.2">6</text>
<text x="73.6" y="137.8">7</text>
<text x="98.4" y="135.2">26</text>
<text x="98.4" y="132.7">27</text>
<text x="116.8" y="132.7">9</text>
<text x="161.7" y="134.3" transform="rotate(-90 161.7 134.3)">4</text>
<text x="230.9" y="134.3" transform="rotate(-90 230.9 134.3)">1</text>
<text x="261.4" y="133.6" transform="rotate(-90 261.4 133.6)">12</text>
<text x="40" y="138.4">3</text>
<text x="73.6" y="140.3">8</text>
<text x="73.6" y="142.9">9</text>
<text x="98.4" y="140.3">34</text>
<text x="210.6" y="138.7" transform="rotate(-90 210.6 138.7)">8</text>
<text x="39.4" y="146">21</text>
<text x="39.4" y="148.6">23</text>
<text x="73" y="147.9">24</text>
<text x="98.4" y="145.4">25</text>
<text x="117.4" y="146">1</text>
<text x="117.4" y="148.6">3</text>
<text x="126.3" y="146">2</text>
<text x="126.3" y="148.6">4</text>
<text x="158.5" y="147.6" transform="rotate(-90 158.5 147.6)">6</text>
<text x="39.4" y="153.7">26</text>
<text x="40" y="151.1">2</text>
<text x="73" y="153">10</text>
<text x="73" y="155.6">11</text>
<text x="98.4" y="150.5">21</text>
<text x="98.4" y="155.6">38</text>
<text x="117.4" y="151.1">5</text>
<text x="117.4" y="153.7">7</text>
<text x="126.3" y="151.1">6</text>
<text x="126.3" y="153.7">8</text>
<text x="151.7" y="155.6">4</text>
<text x="151.7" y="150.5">5</text>
<text x="164.4" y="150.5">1</text>
<text x="164.4" y="155.6">2</text>
<text x="40" y="158.7">1</text>
<text x="73" y="158.1">12</text>
<text x="73" y="160.6">13</text>
<text x="98.4" y="160.6">36</text>
<text x="98.4" y="158.1">37</text>
<text x="117.4" y="156.2">9</text>
<text x="158.5" y="160.3" transform="rotate(-90 158.5 160.3)">3</text>
<text x="39.4" y="163.8">20</text>
<text x="39.4" y="166.4">22</text>
<text x="73" y="163.2">14</text>
<text x="73" y="165.7">15</text>
<text x="98.4" y="163.2">35</text>
<text x="49.3" y="171.7" transform="rotate(-90 49.3 171.7)">14</text>
<text x="73" y="168.3">16</text>
<text x="73" y="170.8">17</text>
<text x="98.4" y="168.3">22</text>
<text x="98.4" y="173.3">23</text>
<text x="73" y="175.9">18</text>
<text x="73" y="178.4">19</text>
<text x="151.7" y="177.8">5</text>
<text x="158.5" y="174.9" transform="rotate(-90 158.5 174.9)">6</text>
<text x="164.4" y="177.8">1</text>
<text x="151.7" y="182.9">4</text>
<text x="164.4" y="182.9">2</text>
<text x="158.5" y="187.6" transform="rotate(-90 158.5 187.6)">3</text>
</g>
<g font-size="1.8" fill="#006464">
<text x="35.4" y="29.8">GND</text>
<text x="63.4" y="29.8">GND</text>
<text x="35.4" y="34.9">NC</text>
<text x="35.4" y="32.4">NC</text>
<text x="57.4" y="34.9">EXT_AUDIO</text>
<text x="62.9" y="32.4">PHI2</text>
<text x="208.8" y="33">CLK/I0</text>
<text x="35.4" y="40">A0</text>
<text x="35.4" y="37.5">NC</text>
<text x="63.8" y="37.5">AEC</text>
<text x="64.8" y="40">D0</text>
<text x="151.1" y="40">100</text>
<text x="151.7" y="37.7">R1</text>
<text x="208.8" y="38.1">I0</text>
<text x="208.8" y="40.6">I1</text>
<text x="220.3" y="38.1">O0</text>
<text x="220.3" y="40.6">O1</text>
<text x="35.4" y="47.6">A3</text>
<text x="35.4" y="45.1">A2</text>
<text x="35.4" y="42.5">A1</text>
<text x="64.8" y="47.6">D3</text>
<text x="64.8" y="45.1">D2</text>
<text x="64.8" y="42.5">D1</text>
<text x="99.1" y="46.8">JP1</text>
<text x="125.6" y="45.5">CK</text>
<text x="136.1" y="42.9">Q1</text>
<text x="136.1" y="45.5">Q2</text>
<text x="164.2" y="47.2">C5</text>
<text x="208.8" y="43.2">I2</text>
<text x="208.8" y="45.7">I3</text>
<text x="220.3" y="43.2">O2</text>
<text x="220.3" y="45.7">O3</text>
<text x="35.4" y="52.7">A5</text>
<text x="35.4" y="50.2">A4</text>
<text x="64.8" y="52.7">D5</text>
<text x="64.8" y="50.2">D4</text>
<text x="125.6" y="50.5">Enable</text>
<text x="125.6" y="48">Reset</text>
<text x="136.1" y="48">Q3</text>
<text x="136.1" y="50.5">Q4</text>
<text x="164.2" y="49.5">470p</text>
<text x="208.8" y="48.3">I4</text>
<text x="208.8" y="50.8">I5</text>
<text x="208.8" y="53.3">I6</text>
<text x="220.3" y="48.3">O4</text>
<text x="220.3" y="50.8">O5</text>
<text x="220.3" y="53.3">O6</text>
<text x="35.4" y="57.8">A7</text>
<text x="35.4" y="55.2">A6</text>
<text x="64.8" y="57.8">D7</text>
<text x="64.8" y="55.2">D6</text>
<text x="124.9" y="57.3">CD74HCT4520E</text>
<text x="130.3" y="55">U2A</text>
<text x="159.4" y="58.1">GND</text>
<text x="208.8" y="58.4">I8</text>
<text x="208.8" y="55.9">I7</text>
<text x="220.3" y="55.9">O7</text>
<text x="35.4" y="65.4">A10</text>
<text x="35.4" y="62.9">A9</text>
<text x="35.4" y="60.3">A8</text>
<text x="63.3" y="62.9">MUX</text>
<text x="63.7" y="65.4">~{CAS}</text>
<text x="64.9" y="60.3">BA</text>
<text x="113.4" y="63.1">GND</text>
<text x="208.8" y="61">I9</text>
<text x="208.8" y="63.5">OE/I10</text>
<text x="35.4" y="70.5">A12</text>
<text x="35.4" y="67.9">A11</text>
<text x="63.6" y="67.9">~{CS0}</text>
<text x="63.6" y="70.5">~{CS1}</text>
<text x="208.8" y="66">I11</text>
<text x="208.8" y="68.6">I12</text>
<text x="35.4" y="75.6">A14</text>
<text x="35.4" y="73">A13</text>
<text x="62.4" y="75.6">C2LO</text>
<text x="62.9" y="73">C2HI</text>
<text x="35.4" y="83.2">~{RAS}</text>
<text x="35.4" y="80.6">PHI0</text>
<text x="35.4" y="78.1">A15</text>
<text x="62.9" y="78.1">C1HI</text>
<text x="63.2" y="80.6">R/~{W}</text>
<text x="64.1" y="83.2">~{IRQ}</text>
<text x="196.4" y="83.4">+5V</text>
<text x="207.9" y="83.8">CD74HCT4520E</text>
<text x="213.3" y="81.5">U2B</text>
<text x="35.4" y="88.3">C1LO</text>
<text x="35.4" y="85.7">~{RESET}</text>
<text x="65" y="88.3">5V</text>
<text x="65" y="85.7">5V</text>
<text x="219.2" y="88.3">Q1</text>
<text x="35.4" y="90.8">GND</text>
<text x="63.4" y="90.8">GND</text>
<text x="208.7" y="95.9">Enable</text>
<text x="208.7" y="93.3">Reset</text>
<text x="208.7" y="90.8">CK</text>
<text x="219.2" y="90.8">Q2</text>
<text x="219.2" y="93.3">Q3</text>
<text x="219.2" y="95.9">Q4</text>
<text x="160.3" y="101">+5V</text>
<text x="73.6" y="103.5">GND</text>
<text x="162.9" y="111.2" transform="rotate(-90 162.9 111.2)">VCC</text>
<text x="164.3" y="113">AREF/PB0</text>
<text x="209.2" y="111.8">+5V</text>
<text x="229.5" y="113.7">+5V</text>
<text x="259.2" y="113.7">+5V</text>
<text x="51.6" y="114.3">U1</text>
<text x="51.6" y="116.8">27C512</text>
<text x="77.3" y="118.7">CNT</text>
<text x="94" y="118.7">D0</text>
<text x="118.9" y="119.4">PORTA</text>
<text x="120.8" y="116.8">J4</text>
<text x="144.6" y="119.4">U5</text>
<text x="170.2" y="115.6">PB1</text>
<text x="170.2" y="118.1">PB2</text>
<text x="42.4" y="121.9">A0</text>
<text x="42.4" y="124.5">A1</text>
<text x="50.6" y="122.6" transform="rotate(-90 50.6 122.6)">VCC</text>
<text x="54" y="121.9">D0</text>
<text x="54" y="124.5">D1</text>
<text x="77.3" y="121.3">SP</text>
<text x="94" y="123.8">D2</text>
<text x="94" y="121.3">D1</text>
<text x="134" y="121.9">ATtiny85-20P</text>
<text x="163.1" y="125.7">~{RESET}/PB5</text>
<text x="163.4" y="120.7">XTAL1/PB3</text>
<text x="163.4" y="123.2">XTAL2/PB4</text>
<text x="186.2" y="123.8">JP2</text>
<text x="211.8" y="125.1" transform="rotate(-90 211.8 125.1)">VDD</text>
<text x="42.4" y="129.5">A3</text>
<text x="42.4" y="127">A2</text>
<text x="54" y="127">D2</text>
<text x="54" y="129.5">D3</text>
<text x="77.3" y="126.4">PA0</text>
<text x="77.3" y="128.9">PA1</text>
<text x="77.3" y="131.4">PA2</text>
<text x="94" y="131.4">D5</text>
<text x="94" y="128.9">D4</text>
<text x="94" y="126.4">D3</text>
<text x="162.9" y="131.8" transform="rotate(-90 162.9 131.8)">GND</text>
<text x="184.5" y="126.4">HW/SW</text>
<text x="208.8" y="128.9">U2C</text>
<text x="223.3" y="127.1">C2</text>
<text x="223.3" y="129.4">100n</text>
<text x="246.8" y="127.1">C3</text>
<text x="246.8" y="129.4">100n</text>
<text x="262" y="129.4">100n</text>
<text x="264.3" y="127.1">C4</text>
<text x="42.4" y="137.2">A6</text>
<text x="42.4" y="134.6">A5</text>
<text x="42.4" y="132.1">A4</text>
<text x="54" y="132.1">D4</text>
<text x="54" y="134.6">D5</text>
<text x="54" y="137.2">D6</text>
<text x="77.3" y="134">PA3</text>
<text x="77.3" y="136.5">PA4</text>
<text x="94" y="136.5">D7</text>
<text x="94" y="134">D6</text>
<text x="211.8" y="134.5" transform="rotate(-90 211.8 134.5)">VSS</text>
<text x="42.4" y="142.2">A8</text>
<text x="42.4" y="139.7">A7</text>
<text x="54" y="139.7">D7</text>
<text x="77.3" y="139.1">PA5</text>
<text x="77.3" y="141.6">PA6</text>
<text x="91.5" y="141.6">/RES</text>
<text x="119.5" y="143.5">BURST</text>
<text x="121.4" y="141">J3</text>
<text x="160" y="140.3">GND</text>
<text x="229.3" y="142.8">GND</text>
<text x="259.5" y="142.8">GND</text>
<text x="42.4" y="147.3">A10</text>
<text x="42.4" y="149.9">A11</text>
<text x="42.4" y="144.8">A9</text>
<text x="77.3" y="149.2">/FLAG</text>
<text x="77.3" y="144.1">PA7</text>
<text x="92.1" y="146.7">PHI2</text>
<text x="151.8" y="148">IEC</text>
<text x="208.9" y="146">GND</text>
<text x="42.4" y="152.4">A12</text>
<text x="42.4" y="154.9">A13</text>
<text x="77.3" y="154.3">PB0</text>
<text x="92" y="151.8">/IRQ</text>
<text x="42.4" y="160">A15</text>
<text x="42.4" y="157.5">A14</text>
<text x="77.3" y="156.8">PB1</text>
<text x="77.3" y="159.4">PB2</text>
<text x="77.3" y="161.9">PB3</text>
<text x="92.8" y="161.9">RS2</text>
<text x="92.8" y="159.4">RS1</text>
<text x="92.8" y="156.8">RS0</text>
<text x="154.4" y="160">J1</text>
<text x="164.4" y="160.7">GND</text>
<text x="42.4" y="165.1">~{CE}</text>
<text x="42.4" y="167.6">~{OE}</text>
<text x="77.3" y="164.5">PB4</text>
<text x="77.3" y="167">PB5</text>
<text x="92.8" y="164.5">RS3</text>
<text x="50.6" y="168.7" transform="rotate(-90 50.6 168.7)">GND</text>
<text x="77.3" y="169.5">PB6</text>
<text x="77.3" y="172.1">PB7</text>
<text x="92.4" y="169.5">R/W</text>
<text x="77.3" y="177.2">/PC</text>
<text x="77.3" y="179.7">TOD</text>
<text x="92.7" y="174.6">/CS</text>
<text x="151.8" y="175.3">IEC</text>
<text x="47.5" y="180.3">GND</text>
<text x="154.4" y="187.3">J2</text>
<text x="164.4" y="188">GND</text>
</g>
<g font-size="1.8" fill="#0f0f0f">
<text x="200.7" y="31.6">A4</text>
<text x="95.8" y="38.4">reset</text>
<text x="172.9" y="41.6">ciaclk</text>
<text x="200.7" y="41.8">A7</text>
<text x="200.7" y="36.7">A5</text>
<text x="200.7" y="39.3">A6</text>
<text x="228.6" y="41.8">C2LO</text>
<text x="228.6" y="39.3">C1HI</text>
<text x="228.6" y="36.7">C1LO</text>
<text x="200.7" y="44.3">A8</text>
<text x="200.7" y="46.9">A9</text>
<text x="228.6" y="44.3">C2HI</text>
<text x="228.6" y="46.9">ROM_A15</text>
<text x="106.8" y="49.3">2 MUX</text>
<text x="199.5" y="49.4">A10</text>
<text x="199.5" y="52">A11</text>
<text x="228.6" y="52">reset</text>
<text x="228.6" y="49.4">~{ROMCS}</text>
<text x="199.5" y="54.5">A12</text>
<text x="199.5" y="57">A13</text>
<text x="199.5" y="59.6">A14</text>
<text x="228.6" y="54.5">~{CIA}</text>
<text x="197.3" y="64.7">~{RESET}</text>
<text x="199.5" y="62.1">A15</text>
<text x="198.6" y="67.2">PHI2</text>
<text x="49.5" y="111">VCC</text>
<text x="184.1" y="111.7">TOD</text>
<text x="184.1" y="114.2">MUX</text>
<text x="36.9" y="123.1">A1</text>
<text x="36.9" y="120.5">A010</text>
<text x="36.9" y="125.6">A2</text>
<text x="57.1" y="120.6">11 D0</text>
<text x="57.1" y="123.2">12 D1</text>
<text x="57.1" y="125.7">13 D2</text>
<text x="111.5" y="122.5">GND</text>
<text x="111.8" y="125">PA1</text>
<text x="128.3" y="125">PA2</text>
<text x="128.3" y="122.5">PA0</text>
<text x="36.9" y="130.7">A4</text>
<text x="36.9" y="128.2">A3</text>
<text x="57.1" y="128.3">15 D3</text>
<text x="57.1" y="130.8">16 D4</text>
<text x="111.8" y="130.1">PA5</text>
<text x="111.8" y="127.5">PA3</text>
<text x="128.3" y="127.5">PA4</text>
<text x="128.3" y="130.1">PA6</text>
<text x="36.9" y="133.2">A5</text>
<text x="36.9" y="135.8">A6</text>
<text x="57.1" y="133.3">17 D5</text>
<text x="57.1" y="135.9">18 D6</text>
<text x="111.8" y="132.6">PA7</text>
<text x="125.1" y="132.7">10 VCC</text>
<text x="36.9" y="138.3">A7</text>
<text x="36.9" y="140.9">A825</text>
<text x="36.9" y="143.4">A924</text>
<text x="57.1" y="138.4">19 D7</text>
<text x="35.7" y="145.9">A10</text>
<text x="35.7" y="148.5">A11</text>
<text x="111.6" y="145.9">~{FLAG}</text>
<text x="112.3" y="148.5">PB1</text>
<text x="128.9" y="148.5">PB2</text>
<text x="128.9" y="145.9">PB0</text>
<text x="35.7" y="151">A12</text>
<text x="35.7" y="153.6">A13</text>
<text x="112.3" y="153.6">PB5</text>
<text x="112.3" y="151">PB3</text>
<text x="128.9" y="151">PB4</text>
<text x="128.9" y="153.6">PB6</text>
<text x="30.7" y="158.6">ROM_A15</text>
<text x="35.7" y="156.1">A14</text>
<text x="39.4" y="156.2">27</text>
<text x="112.3" y="156.1">PB7</text>
<text x="125.7" y="156.2">10 ~{PC}</text>
<text x="28.9" y="166.3">~{ROMCS}</text>
</g>
<text font-size="1.8" fill="#840084" x="103.1" y="54.4" transform="rotate(-90 103.1 54.4)">Jumper_3_Open</text>
<g font-size="1.4" fill="#0f0f0f">
<text x="69.2" y="120">SP</text>
<text x="69.2" y="117.4">CNT</text>
<text x="102.2" y="120">D1</text>
<text x="102.2" y="117.4">D0</text>
<text x="69.2" y="125.1">PA0</text>
<text x="102.2" y="122.5">D2</text>
<text x="102.2" y="125.1">D3</text>
<text x="177.2" y="124.4">~{RESET}</text>
<text x="69.2" y="130.1">PA2</text>
<text x="69.2" y="127.6">PA1</text>
<text x="102.2" y="130.1">D5</text>
<text x="102.2" y="127.6">D4</text>
<text x="69.2" y="132.7">PA3</text>
<text x="69.2" y="135.2">PA4</text>
<text x="69.2" y="137.8">PA5</text>
<text x="102.2" y="135.2">D7</text>
<text x="102.2" y="132.7">D6</text>
<text x="69.2" y="140.3">PA6</text>
<text x="69.2" y="142.8">PA7</text>
<text x="102.2" y="140.3">~{RESET}</text>
<text x="69.2" y="147.9">~{FLAG}</text>
<text x="102.2" y="145.4">ciaclk</text>
<text x="140.1" y="147.3">SP</text>
<text x="180.3" y="147.3">CNT</text>
<text x="69.2" y="155.5">PB1</text>
<text x="69.2" y="153">PB0</text>
<text x="102.2" y="150.5">~{IRQ}</text>
<text x="102.2" y="155.5">A0</text>
<text x="69.2" y="160.6">PB3</text>
<text x="69.2" y="158.1">PB2</text>
<text x="102.2" y="158.1">A1</text>
<text x="102.2" y="160.6">A2</text>
<text x="69.2" y="163.2">PB4</text>
<text x="69.2" y="165.7">PB5</text>
<text x="102.2" y="163.2">A3</text>
<text x="69.2" y="170.8">PB7</text>
<text x="69.2" y="168.2">PB6</text>
<text x="102.2" y="168.2">R/~{W}</text>
<text x="102.2" y="173.3">~{CIA}</text>
<text x="69.2" y="175.9">~{PC}</text>
<text x="69.2" y="178.4">TOD</text>
</g>
<g font-size="1.4" fill="#840000">
<text x="159.9" y="146.5">IEC_RESET</text>
<text x="143.3" y="151.6">IEC_DATA</text>
<text x="167.5" y="151.6">IEC_SRQ</text>
<text x="144" y="156.7">IEC_CLK</text>
<text x="159.6" y="167.9" transform="rotate(-90 159.6 167.9)">IEC_ATN</text>
<text x="159.9" y="173.8">IEC_RESET</text>
<text x="143.3" y="178.9">IEC_DATA</text>
<text x="167.5" y="178.9">IEC_SRQ</text>
<text x="144" y="184">IEC_CLK</text>
<text x="159.6" y="195.2" transform="rotate(-90 159.6 195.2)">IEC_ATN</text>
</g>
<g font-size="1.2" fill="#0f0f0f">
<text x="24.4" y="28.6">GND</text>
<text x="75.6" y="28.6">GND</text>
<text x="24.5" y="33.7">NC2</text>
<text x="24.5" y="31.1">NC3</text>
<text x="75.6" y="31.1">PHI2</text>
<text x="75.6" y="33.7">EXT_AUDIO</text>
<text x="24.5" y="36.2">NC1</text>
<text x="25.5" y="41.3">A1</text>
<text x="25.5" y="38.7">A0</text>
<text x="75.6" y="36.2">AEC</text>
<text x="75.6" y="38.7">D0</text>
<text x="75.6" y="41.3">D1</text>
<text x="25.5" y="46.4">A3</text>
<text x="25.5" y="43.8">A2</text>
<text x="75.6" y="46.4">D3</text>
<text x="75.6" y="43.8">D2</text>
<text x="25.5" y="48.9">A4</text>
<text x="25.5" y="54">A6</text>
<text x="25.5" y="51.4">A5</text>
<text x="75.6" y="51.4">D5</text>
<text x="75.6" y="48.9">D4</text>
<text x="75.6" y="54">D6</text>
<text x="25.5" y="59.1">A8</text>
<text x="25.5" y="56.5">A7</text>
<text x="75.6" y="59.1">BA</text>
<text x="75.6" y="56.5">D7</text>
<text x="24.7" y="64.1">A10</text>
<text x="25.5" y="61.6">A9</text>
<text x="75.6" y="61.6">MUX</text>
<text x="24.7" y="66.7">A11</text>
<text x="24.7" y="71.8">A13</text>
<text x="24.7" y="69.2">A12</text>
<text x="75.6" y="71.8">C2HI</text>
<text x="75.6" y="66.7">~{CS0}</text>
<text x="75.6" y="69.2">~{CS1}</text>
<text x="24.7" y="74.3">A14</text>
<text x="24.7" y="76.8">A15</text>
<text x="75.6" y="74.3">C2LO</text>
<text x="75.6" y="76.8">C1HI</text>
<text x="24.1" y="79.4">PHI0</text>
<text x="24.7" y="81.9">~{RAS}</text>
<text x="75.6" y="79.4">R/~{W}</text>
<text x="75.6" y="81.9">~{IRQ}</text>
<text x="23.1" y="84.5">~{RESET}</text>
<text x="23.8" y="87">C1LO</text>
<text x="24.4" y="89.5">GND</text>
<text x="75.6" y="89.5">GND</text>
<text x="78.1" y="87">VCC</text>
</g>
</svg>
